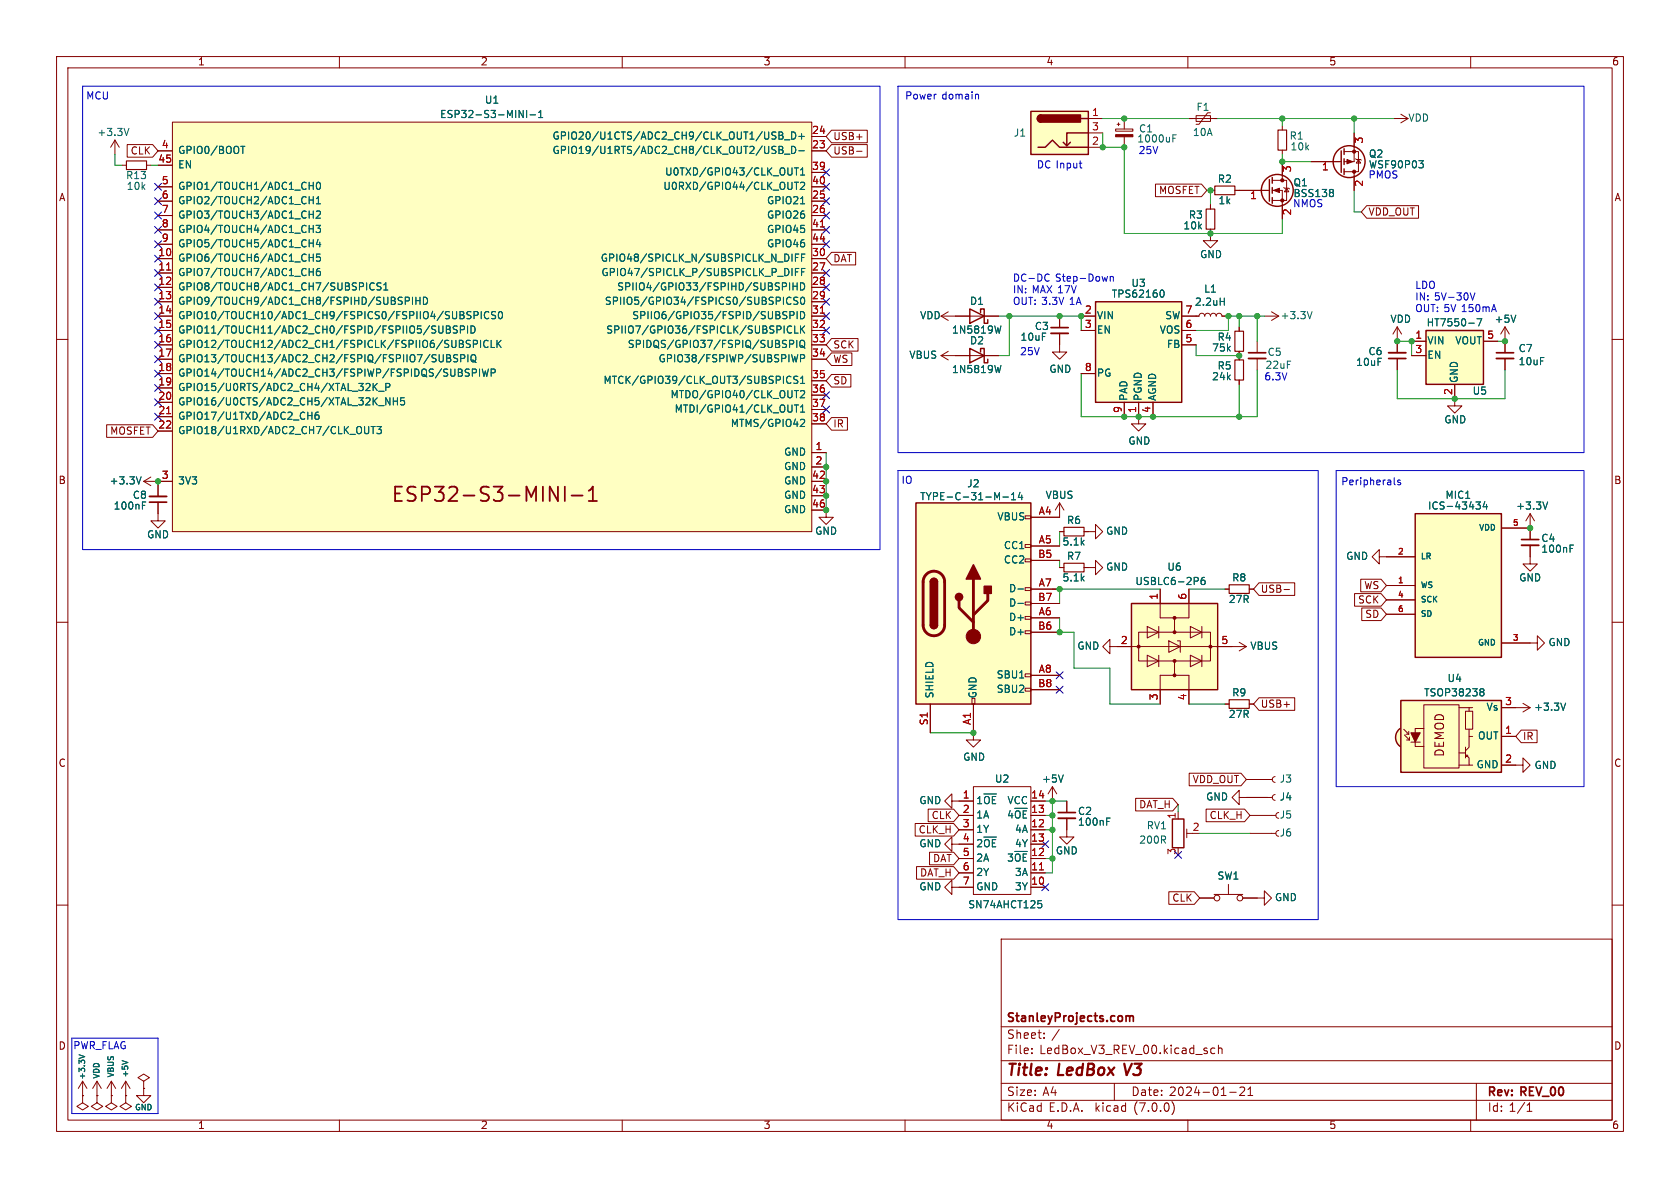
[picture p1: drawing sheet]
<svg xmlns="http://www.w3.org/2000/svg" width="297mm" height="210mm" viewBox="0 0 297 210" stroke-linecap="round" stroke-linejoin="round" font-family="sans-serif">
<g fill="none" stroke="#840000" stroke-width=".18">
<path d="M10 10h277v190h-277zM12 12h273v186h-273zM60 10v2M110 10v2M160 10v2M210 10v2M214 19.9h-.5l-1.5 2.1h-.5M260 10v2M20.3 24.8l-.7 1.2M20.3 24.8v2.5M20.3 24.8l.8 1.2M21.6 29.2h.8"/>
<path d="M22.5 25.6h4.5l.9 1.1-.9 1.1h-4.5zM25.9 29.2h.8M27.9 26.7h2.6M27.9 35.6h2.6M27.9 38.1h2.6M27.9 33h2.6M27.9 29.2h2.6M30.5 21.6h113v72.4h-113zM143.5 26.7h2.5M143.5 24.1h2.5M143.5 35.6h2.5M143.5 38.1h2.5"/>
<path d="M143.5 30.5h2.5M143.5 33h2.5M147 23h6.3v2.2h-6.3l-1-1.1zM147 25.6h6.3v2.2h-6.3l-1-1.1zM151.4 26.7h1M192.4 21h2.5M192.4 26h2.5M192.4 23.5h2.5M197.2 22.8h3.1v.4h-3.1zM197.5 22h.5M197.7 21.7v.5M198.8 21v1.8"/>
<path d="M198.8 24.2v1.8M204.3 32.5h8.1l1 1.2-1 1.1h-8.1zM210.2 21h5.1M211.5 20.4h2.5v1.1h-2.5zM214 33.7h.8M214 36.2v.8M218.3 33.7h5.9M224.2 33.7h.2M224.9 33.7h1.8v5M224.9 31.9h1.8M226.7 31.9h.8v3.5h-2.6M226.7 22.2v.8"/>
<path d="M226.7 26.5v.8M226.7 28.6v3.3M226.9 33.1l.2 .2h.7l.2 .1M227.5 33.3l.3 .6h-.7zM231.8 28.6h5.1M236.9 28.6h.2M237.6 26.8h2.6v3.6h-.8M237.6 30.4h1.8M239.4 23.5v5.1h-1.8M239.4 30.4v3.3M239.6 28.1l.2 .1h.7l.2 .1M240.2 28.2l.3 .6h-.7z"/>
<path d="M241.6 36.4h9.2v2.2h-9.2l-.9-1.1zM246.4 21h2.5M247.6 20.2l1.3 .8M248.9 21l-1.3 .7M10 60h2M27.9 55.9h2.6M27.9 45.7h2.6M27.9 48.3h2.6M27.9 50.8h2.6M27.9 53.3h2.6M27.9 58.4h2.6M27.9 40.6h2.6"/>
<path d="M27.9 43.2h2.6M143.5 55.9h2.5M143.5 45.7h2.5M143.5 48.3h2.5M143.5 50.8h2.5M143.5 53.3h2.5M143.5 58.4h2.5M143.5 40.6h2.5M143.5 43.2h2.5M147 59.8h4.7v2.3h-4.7l-1-1.1zM147 44.6h4.3v2.2h-4.3l-1-1.1zM166.4 55.9h10.1"/>
<path d="M166.4 55.9l1.2 .7M167.6 55.1l-1.2 .8M187.3 58.9v3.3h1.3l-1.3 1.3-1.2-1.3h1.2M187.3 55.9v2M191.1 55.9h2.6M191.1 58.4h2.6M208.9 55.9h3.1l.1-.4 .4-.1 .3 .1 .2 .4 .1-.4 .4-.1 .4 .1 .1 .4 .1-.4 .4-.1 .4 .1 .1 .4 .2-.4 .3-.1 .4 .1 .1 .4h.5M208.9 58.4h2.6M214 40.5v2h-1.3l1.3 1.3 1.3-1.3h-1.3M219.1 57.8v.7M223.5 55.9h2.6M224.8 55.1l1.3 .8"/>
<path d="M226.1 55.9l-1.3 .7M247 57.8v4.6M247 57.8l-.7 1.3M247 57.8l.8 1.3M266.1 57.8l-.8 1.3M266.1 57.8v4.6M266.1 57.8l.7 1.3M285 60h2M18.9 75.1h8.1l.9 1.1-.9 1.1h-8.1zM27.9 61h2.6M27.9 63.5h2.6M27.9 66h2.6"/>
<path d="M27.9 68.6h2.6M27.9 71.1h2.6M27.9 73.7h2.6M27.9 76.2h2.6M143.5 61h2.5M143.5 63.5h2.5M143.5 67.3h2.5M143.5 69.9h2.5M143.5 72.4h2.5M143.5 74.9h2.5M147 73.8h2.8v2.2h-2.8l-1-1.1zM147 62.4h3.6v2.2h-3.6l-1-1.1z"/>
<path d="M147 66.2h3.4v2.2h-3.4l-1-1.1zM166.4 62.9h10.1M166.4 62.9l1.2 .7M167.6 62.1l-1.2 .8M191.1 66h2.6M198.8 71.1v2.6M201.3 71.1v3.8h1.3l-1.3 1.3-1.3-1.3h1.3M203.8 71.1v2.6M208.9 61h2.6M219.1 62.1v1.5M219.1 67.2v.7M222.2 60.3v2.1"/>
<path d="M222.2 63.4v2M247 63.4v2M249.6 60.3h2.5M249.6 62.9h2.5M257.2 67.9v3.9h-1.3l1.3 1.2 1.2-1.2h-1.2M262.3 60.3h2.5M266.1 63.4v2M25.4 85.1h5.1M25.4 85.1l1.3 .8M26.7 84.3l-1.3 .8M27.9 88.8v3.3h1.3l-1.3 1.2-1.2-1.2h1.2M27.9 85.7v2.1"/>
<path d="M143.5 90.2h2.5v1.2h1.3l-1.3 1.3-1.2-1.3h1.2M143.5 80h2.5M143.5 82.6h2.5M143.5 85.1h2.5M143.5 87.6h2.5M181.2 98.8h1v.5h-1zM181.2 96.3h1v.5h-1zM181.2 91.2h1v.5h-1zM182.2 96.5h5.1M182.2 99.1h5.1M187.3 94h.8M187.3 88.9v2.5h-5.1"/>
<path d="M187.3 88.9l-.7 1.3M187.3 88.9l.8 1.3M191.6 94h2.1v-1.3l1.2 1.3-1.2 1.3v-1.3M243.8 98.4v1.3l-1.2-1.3 1.2-1.2v1.2h6.4M265.4 93.3h5.1M270.5 96.4v3.3h1.3l-1.3 1.3-1.3-1.3h1.3M270.5 90.8l-.8 1.3M270.5 90.8v4.6M270.5 90.8l.8 1.3M10 110h2M181.2 119.1h1v.5h-1zM181.2 111.5h1v.5h-1z"/>
<path d="M181.2 109h1v.5h-1zM181.2 106.4h1v.5h-1zM181.2 103.9h1v.5h-1zM182.2 109.2h5.1M182.2 104.1h5.1M182.2 119.4h5.1M182.2 111.8h5.1M182.2 106.7h5.1M187.3 100.3h.8M191.6 100.3h2.1v-1.2l1.2 1.2-1.2 1.3v-1.3M196.2 114.3v-1.3l-1.3 1.3 1.3 1.3v-1.3h24.1M201.3 111.8h12.7v5h-12.7z"/>
<path d="M202.8 110.7l2.1 1.1-2.1 1zM202.8 115.8l2.1 1-2.1 1.1zM204.9 110.7v2.1M204.9 115.8v2.1M205.1 104.1v5.1h2.5M206.6 113.3l2.1 1-2.1 1zM207.6 116.8v2.6h2.6v5.1M207.6 119.4h-2.5v5.1M208.2 113.3h.5v2M210.2 104.1v5.1h-2.6v2.6M210.4 110.7l2.1 1.1-2.1 1zM210.4 115.8l2.1 1-2.1 1.1z"/>
<path d="M212.5 110.7v2.1M212.5 115.8v2.1M216.5 104.1h.8M219.1 113.5l1.2 .8M220.3 114.3l-1.2 .8M220.9 104.1h.7M222.6 103h6.3v2.3h-6.3l-1-1.2zM227 104.2h1M239.5 104.9h4.7l.9 1.1-.9 1.2h-4.7zM240.6 102.4h3.6l.9 1.1-.9 1.1h-3.6zM240.7 107.5h3.5l.9 1.1-.9 1.1h-3.5zM245.1 103.5h5.1"/>
<path d="M245.1 106h5.1M245.1 108.6h5.1M265.4 113.7h6.4v1.2l1.2-1.2-1.2-1.3v1.3M285 110h2M164.5 124.5v5M171.8 123.4h.5v1.1h-.5zM172.1 139.1h10.1v19h-10.1zM172.1 124.5v6.3h1.3l-1.3 1.3-1.3-1.3h1.3M181.2 121.7h1v.5h-1zM182.2 121.9h5.1M186.1 139.1l-.8 1.2M186.1 139.1v2.5"/>
<path d="M186.1 139.1l.7 1.2M210.2 136.7h9.2l.9 1.1-.9 1.1h-9.2zM216.5 124.5h.8M220.3 137.8h4.6M220.9 124.5h.7M222.6 123.3h6.3v2.3h-6.3l-1-1.1zM225.4 137.3l-.3 .1-.2 .4 .2 .3 .3 .2M248.2 128.9l.8 .9M248.3 129.9l.9 .9M248.5 129.8h.5M248.7 130.8h.5M249 129.3v.5"/>
<path d="M249.2 130.3v.5M249.4 131.2h1.7M251.7 124.6h6.2v11.2h-6.2zM251.7 128.8h-1.5v3.2h1.5M257.9 125.1h1.8M257.9 135.3h1.8M257.9 133.1h1.2M259.1 125.7h1.2v3.2h-1.2zM259.1 133.4l.6 .6v1.3h.6M259.1 132.1v1.9M259.5 133.5v.2h-.3M259.7 128.9v1.3"/>
<path d="M260.3 125.1h-.6v.6M260.3 130.2h-.6v1.9l-.6 .6M265.4 135.3h3.8v1.2l1.3-1.2-1.3-1.3v1.3M265.4 125.1h5.1M265.4 130.2h2.6M268.9 129.1h2.8v2.2h-2.8l-.9-1.1zM269.2 124.3l1.3 .8M270.5 125.1l-1.3 .8M10 160h2M161.8 145.6h6.8l.9 1.1-.9 1.1h-6.8zM162 153.2h6.6l.9 1.1-.9 1.1h-6.6zM164.1 143h4.5l.9 1.1-.9 1.2h-4.5z"/>
<path d="M164.3 150.7h4.3l.9 1.1-.9 1.1h-4.3zM168.3 141.6v-1.3l-1.3 1.3 1.3 1.3v-1.3h3.8M168.3 149.2v-1.2l-1.3 1.2 1.3 1.3v-1.3h3.8M168.3 156.8v-1.2l-1.3 1.2 1.3 1.3v-1.3h3.8M169.5 154.3h2.6M169.5 151.8h2.6M169.5 146.7h2.6M169.5 144.1h2.6M182.2 141.6h2.6M182.2 156.8h2.6M182.2 154.3h2.6M182.2 151.8h2.6"/>
<path d="M182.2 146.7h2.6M182.2 149.2h2.6M182.2 144.1h2.6M188.6 144.7v3.3h1.3l-1.3 1.2-1.3-1.2h1.3M188.6 141.6v2M200.8 141.1h6.5l1 1.1-1 1.2h-6.5zM206.6 157.6h4.5l1 1.2-1 1.1h-4.5zM208.3 143.5v1.3M209.8 147.3h1M209.8 146.6v1.5M212.1 158.8h2.5M213.2 143h6.8l1 1.1-1 1.2h-6.8z"/>
<path d="M214.6 158.1h5.1M217.2 156.3v1.8M219.1 141v-1.3l-1.3 1.3 1.3 1.2v-1.2h5.8M219.7 158.8h3.8v-1.3l1.3 1.3-1.3 1.2v-1.2M221 147.3h4.6M221 144.1h4.6M225.4 140.5l-.3 .1-.2 .4 .2 .3 .3 .2M226.1 146.8l-.4 .1-.1 .4 .1 .4 .4 .1M226.1 143.6l-.4 .2-.1 .3 .1 .4 .4 .2M285 160h2M177 166h108v32h-108zM14.6 193.7v1.2l1 .7-1 .6-1-.6 1-.7"/>
<path d="M14.6 193.7h.1M14.6 191.1l-.8 1.3M14.6 191.1v2.6M14.6 191.1l.8 1.3M17.1 193.7v1.2l1.1 .7-1.1 .6-1-.6 1-.7M17.1 193.7h.1M17.1 191.1l-.7 1.3M17.1 191.1v2.6M17.1 191.1l.8 1.3M19.7 193.7v1.2l1 .7-1 .6-1-.6 1-.7M19.7 193.7h.1M19.7 191.1l-.8 1.3"/>
<path d="M19.7 191.1v2.6M19.7 191.1l.7 1.3M22.2 193.7v1.2l1 .7-1 .6-1-.6 1-.7M22.2 193.7h.1M22.2 191.1l-.7 1.3M22.2 191.1v2.6M22.2 191.1l.8 1.3M25.4 191.1l1-.6-1-.6-1 .6 1 .6v1.3M25.4 192.4h.1M25.4 192.4v1.3h1.3l-1.3 1.2-1.3-1.2h1.3M60 198v2M110 198v2"/>
<path d="M160 198v2M177 194.5h108M177 191.5h108M177 187.5h108M177 181.5h108M182.4 186.1v.2M182.4 185.3v.2M184.6 183.4v.2M184.6 182.6v.2M197 191.5v3M207.2 194.8a1.74 1.74 0 0 1 0 2.2M210 198v2"/>
<path d="M214.8 185.3h-.5l-.3 .2v.5l.2 .2h.6M215.4 185.4l.2-.1h.4v1M215.4 184.8v1.5M217.4 193.1h1.1M219.2 192.3l.6-.1 .2 .1v.3l-.9 1.1h.9M220.6 193.7h.9M220.6 192.6l.4-.4v1.5M260 198v2M261 191.5v6.5M270 196.5h.8M270.3 195.2l-.3 .2M270.4 195v1.5"/>
<circle cx="215.1" cy="158.8" r=".51"/>
<circle cx="219.2" cy="158.8" r=".51"/>
</g>
<path d="M185.8 57.9h3M220.7 62.4h3.1M245.5 63.4h3M264.5 62.4h3.1M26.4 88.8h3.1M269 95.4h3M187.1 143.6h3M199.1 179.6h.4l.2 .2M199.7 179.8l.2-.2h.4l.1 1M199.7 179.8v.8" fill="none" stroke="#840000" stroke-width=".3"/>
<g fill="#840000" stroke="#840000" stroke-width=".18">
<path d="M197.2 23.8h3.1v.4h-3.1z"/>
<path d="M225.2 33.7l1-.4v.7z"/>
<path d="M249.4 129.5h1.7l-.9 1.7z"/>
<path d="M238.1 28.2l1 .4-1 .4z"/>
<circle cx="226.7" cy="35.4" r=".28"/>
<circle cx="226.7" cy="31.9" r=".28"/>
<circle cx="172.1" cy="112.5" r="1.27"/>
<circle cx="207.6" cy="109.2" r=".25"/>
<circle cx="207.6" cy="111.8" r=".25"/>
<circle cx="201.3" cy="114.3" r=".25"/>
<circle cx="214" cy="114.3" r=".25"/>
<circle cx="207.6" cy="116.8" r=".25"/>
<circle cx="207.6" cy="119.4" r=".25"/>
<circle cx="239.4" cy="26.8" r=".28"/>
<circle cx="239.4" cy="30.4" r=".28"/>
</g>
<g fill="none" stroke="#006464" stroke-width=".18">
<path d="M91.8 19.5l.7 1.3v-1.3M93.1 19.5v1.3M95.2 19.9l.4-.4v1.3M22.8 22.7l-.4 1.3M42.6 25.9h.7M54.7 32.8h.7M54.7 35.4h.7M54.7 37.9h.7M55.4 32.2v1.3M55.4 34.8v1.2M55.4 37.3v1.3M55.4 39.8v1.3"/>
<path d="M55.9 39.8h.8l-.5 .5 .4 .1v.6l-.2 .1-.5-.1M55.9 37.4l.5-.1 .3 .4-.8 .9h.8M55.9 36h.8M55.9 35.1l.4-.3v1.2M56 32.3l.2-.1a.68 .68 0 0 1 .5 .7 .68 .68 0 0 1-.5 .6l-.2-.1-.1-.4zM93.7 20.3h1M95.2 20.8h.7M137 25.9h.2M137.1 26.7v.3M137.7 23.3h.4l.3 .3-.3 .3 .3 .2v.3l-.2 .2h-.5zM137.7 25.9h.4l.3 .2-.3 .4 .3 .1v.3l-.2 .2h-.5zM137.7 26.5h.4"/>
<path d="M137.7 23.9h.4M138.7 27.3h1M138.7 24.7h1M140 25.9a.64 .64 0 0 1 .7 .6 .64 .64 0 0 1-.7 .6zM140 23.3a.64 .64 0 0 1 .7 .7 .64 .64 0 0 1-.7 .6zM140.4 29.7h.8M140.4 32.2h.8M140.8 29.7v1.2M140.8 32.2v1.3M141.2 26.7h1M141.2 24.1h1M141.5 36h.8"/>
<path d="M141.5 32.3l.5-.1 .3 .4-.8 .9h.8M141.5 30l.4-.3v1.2M141.5 30.9h.8M141.7 23.6v1M207.4 24.4h.4M207.4 23.8h.6M235.6 33.5l.1 .2-.1 .3M235.6 34.1l.1 .2-.1 .4M250.8 28.4h.8l-.4 .5M251.5 29l.1 .1-.1 .5M54.7 45.5h.7M54.7 48.1h.7"/>
<path d="M54.7 40.4h.7M54.7 43h.7M55.4 42.4v1.2M55.4 44.9v1.3M55.4 47.5v1.2M56.2 42.3l-.3 .9h.8M56.5 47.5h-.3a.86 .86 0 0 0 0 1.2l.4-.1 .1-.4-.3-.3h-.2l-.3 .3M56.5 42.8v.8M56.6 44.9h-.6l-.1 .6 .2-.1 .4 .1 .2 .1-.1 .5-.2 .1-.5-.1M66.1 50.1a.6 .6 0 0 0-.8 .4 .6 .6 0 0 0 .6 .8l.2-.2M67.4 50.1l-.5-.1-.3 .2 .2 .3 .5 .3v.3l-.2 .2-.5-.1M67.8 51.3h.8"/>
<path d="M67.8 50.4l.4-.4v1.3M71.7 53.2l.6-.1 .1-.1-.1-.3-.6-.2v1.3M72.9 52.5v1.3M73.5 52.5v1.3M73.5 53.1h.8M74.3 52.5v1.3M74.9 52.5a.64 .64 0 0 1 .7 .7 .64 .64 0 0 1-.7 .6zM78.3 57.6v1l-.2 .3M78.9 57.6h.4l.3 .3-.3 .3 .3 .1v.3l-.2 .3h-.5zM78.9 58.2h.4M80.8 57.7l-.4-.1-.2 .1v.4l.5 .2 .1 .3-.2 .3-.5-.1M81.4 58.3l.6-.1 .1-.2v-.3l-.7-.1v1.3"/>
<path d="M82.7 57.6v1.3M83.3 55.1h-.5l-.3 .2 .2 .3 .5 .3v.3l-.2 .1h-.5M83.3 57.6a.64 .64 0 0 1 .7 .7 .64 .64 0 0 1-.7 .6zM83.8 55.7h.6l.1-.2v-.3l-.7-.1v1.2M85.1 55.1v1.2M86.4 55.2a.6 .6 0 0 0-.8 .4 .6 .6 0 0 0 .6 .7l.2-.1M87.6 55.1h-.5l-.1 .1v.4l.5 .2 .1 .3-.2 .2h-.5M88.2 55.2l.2-.1a.68 .68 0 0 1 .4 .6 .68 .68 0 0 1-.4 .6l-.2-.1-.1-.3zM138.3 50h.5l.2 .2-.1 .4-.6 .1M138.5 52.5v1.3M138.6 57.6v1.3M138.6 55.7l.4 .1 .1 .3-.2 .2h-.3"/>
<path d="M138.6 55.1h.5M139.6 50v1.3M139.7 55.7h.6l.1-.2-.1-.3-.6-.1v1.2M139.8 52.7a.6 .6 0 0 0-.8 .4 .6 .6 0 0 0 .6 .7l.2-.1M140 57.7a.6 .6 0 0 0-.9 .5 .6 .6 0 0 0 .6 .7l.3-.1M140 44.9v1.3M140 47.5v1.2M140.2 50v1.3M140.2 50.6h.7M140.5 57.6v1.3h.6M140.6 45.5h.4M140.6 48.1h.4"/>
<path d="M140.9 50v1.3M140.9 55.1v1.2M141 52.6l-.4-.1-.3 .3 .1 .3 .6 .2v.4l-.2 .1-.5-.1M141.2 44.9h-.6v1.3M141.2 47.5h-.6v1.2M141.5 55.1a.64 .64 0 0 1 .8 .6 .64 .64 0 0 1-.8 .6zM141.5 50a.64 .64 0 0 1 .8 .6 .64 .64 0 0 1-.8 .7zM141.5 57.6v1.3M141.6 52.7l.2-.2a.68 .68 0 0 1 .5 .7 .68 .68 0 0 1-.5 .6l-.2-.1-.1-.4zM141.7 45.5h.4M141.7 48.1h.4M141.7 58.2l.6 .7"/>
<path d="M142.3 57.6l-.8 .7M142.3 44.9h-.6v1.3M142.3 47.5h-.6v1.2M177 57.6l-.3 1.3M205.4 51.3a.68 .68 0 0 1 .4 .6 .68 .68 0 0 1-.4 .6M215.7 53.3h.7M216.4 52.7v1.3M232 55.1l-.5 1.2M259.7 57.1h.9M261.1 56.3h.9l-.6 1.3M268 55.7l-.4 1.3M54.4 73.5h.7"/>
<path d="M55.1 72.9v1.2M56.3 72.9h-.4a.85 .85 0 0 0 0 1.2l.5-.1v-.4l-.2-.3-.4 .1-.1 .2M64.5 75.4v1l.2 .3h.2l.3-.3v-1M65.6 75.4h.7M66 67.8v1.2M66 75.4v1.3M66.1 68.3l.6 .7M66.6 75.4h.8l-.4 .5 .4 .1v.5l-.2 .2-.6-.2M66.7 67.8l-.7 .7M66.9 69.2h1M68.2 68.4h.6l.1-.2v-.3l-.7-.1v1.2M68.9 70.3v1.3l-.7-1.3v1.3"/>
<path d="M69.5 70.3v1.3M69.5 70.9h.8M70.3 70.3v1.3M71.5 70.3h-.6l-.1 .6 .2-.1 .4 .1 .1 .1v.5l-.2 .1-.5-.1M78.4 62.7l-.1 1.1M79 62.7h.4l.2 .2-.2 .4 .2 .1 .1 .3-.2 .3h-.5zM79 63.3h.4M80.9 62.8l-.5-.1-.2 .2 .1 .3 .5 .3v.3l-.1 .2-.5-.1M81.4 63.4l.7-.1 .1-.2-.1-.3-.7-.1v1.3M82.2 65.6l.8 .5-.3 .4-.5-.1M82.5 60.6l.5 .3 .1 .3-.2 .2h-.5M82.7 62.7v1.3"/>
<path d="M83 65.3l-.5-.1-.3 .3M83.1 60.2h-.4l-.2 .1M83.3 62.9l.3-.2a.43 .43 0 0 1 .5 .4v.4a.42 .42 0 0 1-.4 .5 .42 .42 0 0 1-.4-.5zM83.5 65.9l.6-.1 .1-.1v-.3l-.7-.2v1.3M83.5 63.7l.7 .4M83.7 60.8h.6l.1-.2v-.3l-.7-.1v1.2M84.8 65.2v1.3M85 60.2v1.2M85.3 65.2l.3 1.3 .2-.9 .2 .9 .3-1.3M86.3 60.3a.6 .6 0 0 0-.8 .4 .6 .6 0 0 0 .5 .7l.3-.1M86.8 65.9l.6-.1 .2-.1-.1-.3-.7-.2v1.3M86.8 60.2v1.2h.6"/>
<path d="M87.9 60.2v1.2M88 60.7l.6 .7M88.6 60.2l-.7 .7M139.6 60.8h.6l.1-.2v-.3l-.7-.1v1.2M139.8 66.6a.6 .6 0 0 0-.8 .5 .6 .6 0 0 0 .6 .7l.2-.1M140.4 71.6h.8M140.4 69h.8M140.8 69v1.3M140.8 71.6v1.3M140.9 60.2v1.2M141 66.6l-.4-.1-.3 .2 .1 .4 .6 .2v.4l-.2 .1-.5-.1M141 62.7l-.3 1.3-.2-.9-.2 .9"/>
<path d="M141.5 60.3l.2-.1a.43 .43 0 0 1 .6 .4v.4a.42 .42 0 0 1-.5 .4 .42 .42 0 0 1-.4-.4zM141.5 63.4l.6-.1 .2-.2-.1-.3-.7-.1v1.3M141.5 67.8h.8M141.5 69.2l.5-.2 .3 .4-.8 .9h.8M141.5 72.9h.8M141.5 66.9l.4-.4v1.3M141.5 71.9l.4-.3v1.3M141.6 74.2l.4-.1 .3 .4-.8 .9h.8M141.6 61.1l.7 .4M177 64.6l-.3 1.3M24.9 84.3l-.4 1.3M177.3 87.9h1"/>
<path d="M178.8 88.4h.7M178.8 87.4l.4-.3v1.3M180.3 87l-.3 .9h.8M180.6 87.5v.9M260.9 88.7h.8l-.4 .5 .4 .1v.5l-.2 .2h-.4M262.5 88.7l-.3 .9h.8M262.8 89.2v.8M273.6 88.7l-.4 1.3M277.6 96.4h.6M180 104.1h.9M180 106.7h.9M180.3 119.8h.7"/>
<path d="M211.8 102.2v.4M212.9 102.1h-.3a.85 .85 0 0 0 0 1.2l.4-.1 .1-.4-.3-.2h-.3l-.2 .2M188 137l-.5 1.3M261.9 121.8h.3l.1 .2-.2 .3M261.9 122.3h.2M262.1 122.3l.2 .2v.3l-.1 .2h-.3M276.8 124.3l-.4 1.3M172.8 141.2l.4-.4v1.3M172.8 148.5l.5-.1 .3 .4M173.9 140.4h2.3M173.9 148h2.3M174 141.2a.42 .42 0 0 1 .5-.4 .42 .42 0 0 1 .4 .4"/>
<path d="M174 148.8a.42 .42 0 0 1 .5-.4 .42 .42 0 0 1 .4 .4M176 140.8h-.6v1.3M176 148.4h-.6v1.3M178.2 151h.8l-.4 .4M178.6 143.3l-.3 .9M179.5 151.4a.42 .42 0 0 1 .4-.5 .42 .42 0 0 1 .4 .5M179.5 143.8a.42 .42 0 0 1 .4-.5 .42 .42 0 0 1 .4 .5M181.5 151h-.6v1.2M181.5 143.3h-.6v1.3M183.5 159.2h.6M183.6 159.7h.3l.3 .2-.1 .5-.5 .1M195.7 144.6h.6"/>
<path d="M14 186.5l1 .3-1 .3M21.6 187.5l1 .3"/>
</g>
<g fill="#ffffc2" stroke="#ffffc2" stroke-width=".18">
<path d="M252.1 58.4h10.2v9.5h-10.2z"/>
<path d="M182.2 19.7h10.2v7.6h-10.2z"/>
<path d="M30.5 21.6h113v72.4h-113z"/>
<path d="M161.9 88.9h20.3v35.6h-20.3z"/>
<path d="M200 106.7h15.3v15.2h-15.3z"/>
<path d="M247.3 128.9l.2-.1 1.2 1.6-1.2 1.6a1.97 1.97 0 0 1-.2-3.1z"/>
<path d="M247.6 123.8h17.8v12.7h-17.8z"/>
<path d="M250.2 90.8h15.2v25.4h-15.2z"/>
<path d="M193.7 53.3h15.2v17.8h-15.2z"/>
</g>
<g fill="none" stroke="#840000" stroke-width=".25">
<path d="M182.2 19.7h10.2v7.6h-10.2zM183.5 26h1.3l1.3-1.2 1.2 1.2h5.1M184 20.3a.64 .64 0 0 0-.6 .7 .64 .64 0 0 0 .6 .6M189.2 25.1l-.6 .7M191.1 21h1.3M192.4 23.5h-3.8v2.3l-.6-.7M224.4 31.8v3.8M224.9 31.4v1M224.9 33.1v1.1M224.9 34.9v1M237.1 26.7v3.8M237.6 26.3v1"/>
<path d="M237.6 28.1v1M237.6 29.8v1.1M171.4 54.6l2.6 1.3-2.6 1.3zM173.4 55.2v-.6h.6v2.6h.6v-.7M193.7 53.3h15.2v17.8h-15.2zM252.1 58.4h10.2v9.5h-10.2zM171.4 61.6l2.6 1.3-2.6 1.2zM173.4 62.2v-.6h.6v2.5h.6v-.6M161.9 88.9h20.3v35.6h-20.3zM250.2 90.8h15.2v25.4h-15.2zM164.5 110.5a.64 .64 0 0 0 .6 .6 .64 .64 0 0 0 .6-.6M164.5 102.9a.64 .64 0 0 1 .6-.7 .64 .64 0 0 1 .6 .7"/>
<path d="M200 106.7h15.3v15.2h-15.3zM247.5 128.8a1.97 1.97 0 0 0 0 3.2M247.6 123.8h17.8v12.7h-17.8zM207.3 144.8h2v5.1h-2z"/>
<circle cx="225.8" cy="33.7" r="2.82"/>
<circle cx="238.5" cy="28.6" r="2.82"/>
</g>
<g fill="#840000" stroke="#840000" stroke-width=".25">
<path d="M183.6 20.5l.4-.2v1.3a.64 .64 0 0 1-.6-.4 .64 .64 0 0 1 .2-.7z"/>
<path d="M184 20.3h7v1.3h-7z"/>
<path d="M164.5 110.5h1.2a.64 .64 0 0 1-.6 .6 .64 .64 0 0 1-.6-.6z"/>
<path d="M164.5 102.9h1.2v7.6h-1.2z"/>
<path d="M164.7 102.4a.64 .64 0 0 1 .6-.1 .64 .64 0 0 1 .4 .6h-1.2z"/>
<path d="M172.1 99.8l1.3 2.6h-2.6z"/>
<path d="M174 103.6h1.3v1.3h-1.3z"/>
<circle cx="169.5" cy="105.5" r=".63"/>
</g>
<path d="M185.8 58.9h3M220.7 63.4h3.1M245.5 62.4h3M264.5 63.4h3.1M26.4 87.8h3.1M269 96.4h3M187.1 144.7h3" fill="none" stroke="#840000" stroke-width=".33"/>
<path d="M22.4 28.4h3.5v1.6h-3.5zM213.2 37h1.6v3.5h-1.6zM214.8 32.9h3.5v1.5h-3.5zM225.9 23h1.6v3.5h-1.6zM218.3 58.5h1.5v3.6h-1.5zM218.3 63.6h1.5v3.6h-1.5zM188.1 93.2h3.5v1.5h-3.5zM188.1 99.6h3.5v1.5h-3.5zM217.3 103.4h3.6v1.5h-3.6zM217.3 123.7h3.6v1.5h-3.6z" fill="none" stroke="#840000" stroke-width=".2"/>
<path d="M29.5 47.7h.7M145 55.3h.7M145 40.1h.7M29.5 73.1h.7M183.8 153.8h.7" fill="none" stroke="#a90000" stroke-width=".18"/>
<path d="M97.2 86l1.4 2.6v-2.6M99.8 86v2.6M101.1 87.6h1.9M104.1 88.6h1.4M104.1 86.7l.7-.7v2.6" fill="none" stroke="#840000" stroke-width=".32"/>
<path d="M163.8 101.5a1.9 1.9 0 0 1 2-.4 1.9 1.9 0 0 1 1.2 1.8v7.6a1.91 1.91 0 0 1-1.9 1.9 1.91 1.91 0 0 1-1.9-1.9v-7.8l.2-.6zM169.5 106.2v1.2l2.6 2.6M172.1 102.4v10.1M174.6 104.9v1.3l-2.5 2.5" fill="none" stroke="#840000" stroke-width=".51"/>
<g fill="none" stroke="#0000c2" stroke-width=".18">
<path d="M14.6 15.2h141v82h-141zM158.7 15.2h121.3v64.8h-121.3zM172.8 16.7l.2 .1v.7M190.8 28.8h.5M191 29.6l.3 .1M185.2 48.4l.3 .2M185.5 49.6l-.3 .1M196.3 48.9v.8M196.3 49l.2-.1h.3v.8M259.9 51.8l.4 1.2 .4-1.2M158.7 83.2h74.3v79.4h-74.3zM236.2 83.2h43.8v55.9h-43.8z"/>
<path d="M246.5 85.6l.2 .1M247.6 84.9h-.3l-.2 .1v.2l.5 .1v.3h-.5M12.7 183.5h15.2v13.4h-15.2z"/>
</g>
<g fill="none" stroke="#009600" stroke-width=".18">
<path d="M20.3 27.3v1.9h1.3M26.7 29.2h1.2M194.9 23.5v2.5h3.9v15.3h27.9v-2.6M194.9 21h15.3M213.4 33.7h.6v2.5M215.3 21h31.1M226.7 21v1.2M226.7 27.3v1.3h5.1M239.4 33.7v3.8h1.3M239.4 21v2.5M176.5 55.9h14.6v2.5M178.4 55.9v7h-1.9"/>
<path d="M216.5 55.9h7M217.2 55.9v2.5h-5.7M219.1 55.9v1.9M222.2 55.9v4.4M211.5 61v1.9h7.6M219.1 67.9v5.8M222.2 65.4v8.3h-31.1v-7.7M247 60.3h2.6v2.6M247 65.4v5.1h19.1v-5.1M264.8 60.3h1.3M27.9 85.1v.6M146 80v10.2"/>
<path d="M187.3 94v2.5M187.3 99.1v1.2M186.1 104.1h19M187.3 109.2v2.6h2.6v6.3h6.3v6.4h8.9M187.3 104.1v2.6M210.2 104.1h6.3M164.5 129.5h7.6M210.2 124.5h6.3M184.8 141.6h3.8M184.8 146.7h1.3M184.8 144.1h1.3M184.8 151.8h1.3"/>
<path d="M186.1 141.6v12.7h-1.3M208.3 142.2v1.3M212.1 147.3h8.9"/>
</g>
<g fill="none" stroke="#000084" stroke-width=".18">
<path d="M27.3 37.5l1.2 1.2M27.3 32.4l1.2 1.2M27.3 35l1.2 1.2M28.5 37.5l-1.2 1.2M28.5 32.4l-1.2 1.2M28.5 35l-1.2 1.2M145.4 35l1.3 1.2M145.4 32.4l1.3 1.2M145.4 37.5l1.3 1.2M145.4 29.9l1.3 1.2M146.7 35l-1.3 1.2M146.7 32.4l-1.3 1.2"/>
<path d="M146.7 37.5l-1.3 1.2M146.7 29.9l-1.3 1.2M27.3 45.1l1.2 1.2M27.3 52.7l1.2 1.2M27.3 47.7l1.2 1.2M27.3 50.2l1.2 1.2M27.3 55.3l1.2 1.2M27.3 57.8l1.2 1.2M27.3 40l1.2 1.2M27.3 42.6l1.2 1.2M28.5 45.1l-1.2 1.2M28.5 52.7l-1.2 1.2"/>
<path d="M28.5 47.7l-1.2 1.2M28.5 50.2l-1.2 1.2M28.5 55.3l-1.2 1.2M28.5 57.8l-1.2 1.2M28.5 40l-1.2 1.2M28.5 42.6l-1.2 1.2M145.4 47.7l1.3 1.2M145.4 40l1.3 1.2M145.4 52.7l1.3 1.2M145.4 42.6l1.3 1.2M145.4 50.2l1.3 1.2M145.4 57.8l1.3 1.2"/>
<path d="M145.4 55.3l1.3 1.2M146.7 47.7l-1.3 1.2M146.7 40l-1.3 1.2M146.7 52.7l-1.3 1.2M146.7 42.6l-1.3 1.2M146.7 50.2l-1.3 1.2M146.7 57.8l-1.3 1.2M146.7 55.3l-1.3 1.2M27.3 65.4l1.2 1.2M27.3 62.9l1.2 1.2M27.3 60.4l1.2 1.2M27.3 70.5l1.2 1.2"/>
<path d="M27.3 73.1l1.2 1.2M27.3 68l1.2 1.2M28.5 65.4l-1.2 1.2M28.5 62.9l-1.2 1.2M28.5 60.4l-1.2 1.2M28.5 70.5l-1.2 1.2M28.5 73.1l-1.2 1.2M28.5 68l-1.2 1.2M145.4 71.8l1.3 1.2M145.4 69.2l1.3 1.3M146.7 71.8l-1.3 1.2M146.7 69.2l-1.3 1.3"/>
<path d="M186.7 118.8l1.2 1.2M187.9 118.8l-1.2 1.2M186.7 121.3l1.2 1.2M187.9 121.3l-1.2 1.2M184.2 148.6l1.2 1.2M184.2 156.2l1.2 1.3M185.4 148.6l-1.2 1.2M185.4 156.2l-1.2 1.3M207.7 150.5l1.2 1.2M208.9 150.5l-1.2 1.2"/>
</g>
<g fill="#009600" stroke="#009600" stroke-width=".18">
<circle cx="201.3" cy="73.7" r=".46"/>
<circle cx="198.8" cy="73.7" r=".46"/>
<circle cx="219.1" cy="73.7" r=".46"/>
<circle cx="203.8" cy="73.7" r=".46"/>
<circle cx="187.3" cy="111.8" r=".46"/>
<circle cx="178.4" cy="55.9" r=".46"/>
<circle cx="172.1" cy="129.5" r=".46"/>
<circle cx="187.3" cy="104.1" r=".46"/>
<circle cx="146" cy="82.6" r=".46"/>
<circle cx="146" cy="90.2" r=".46"/>
<circle cx="146" cy="87.6" r=".46"/>
<circle cx="146" cy="85.1" r=".46"/>
<circle cx="187.3" cy="55.9" r=".46"/>
<circle cx="191.1" cy="55.9" r=".46"/>
<circle cx="27.9" cy="85.1" r=".46"/>
<circle cx="214" cy="33.7" r=".46"/>
<circle cx="239.4" cy="21" r=".46"/>
<circle cx="226.7" cy="21" r=".46"/>
<circle cx="226.7" cy="28.6" r=".46"/>
<circle cx="222.2" cy="55.9" r=".46"/>
<circle cx="219.1" cy="55.9" r=".46"/>
<circle cx="214" cy="41.3" r=".46"/>
<circle cx="217.2" cy="55.9" r=".46"/>
<circle cx="247" cy="60.3" r=".46"/>
<circle cx="219.1" cy="62.9" r=".46"/>
<circle cx="249.6" cy="60.3" r=".46"/>
<circle cx="266.1" cy="60.3" r=".46"/>
<circle cx="270.5" cy="93.3" r=".46"/>
<circle cx="257.2" cy="70.5" r=".46"/>
<circle cx="186.1" cy="141.6" r=".46"/>
<circle cx="186.1" cy="144.1" r=".46"/>
<circle cx="186.1" cy="146.7" r=".46"/>
<circle cx="194.9" cy="26" r=".46"/>
<circle cx="198.8" cy="21" r=".46"/>
<circle cx="198.8" cy="26" r=".46"/>
<circle cx="186.1" cy="151.8" r=".46"/>
</g>
<text font-size="3.5" fill="#840000" x="69.1" y="89.3">ESP32-S3-MINI-1</text>
<g font-size="2.8" fill="#840000">
<text x="178" y="190.8">Title:</text>
<text x="187.1" y="190.8">LedBox V3</text>
</g>
<g font-size="2.1" fill="#840000">
<text x="255.6" y="133.9" transform="rotate(-90 255.6 133.9)">DEMOD</text>
<text x="178" y="183.9">Sheet:</text>
<text x="178" y="181.1">StanleyProjects.com</text>
<text x="185.9" y="183.9">/</text>
<text x="178" y="186.6">File:</text>
<text x="183.8" y="186.6">LedBox_V3_REV_00.kicad_sch</text>
<text x="178" y="196.8">KiCad</text>
<text x="178" y="194">Size:</text>
<text x="184.3" y="194">A4</text>
<text x="185.4" y="196.8">E.D.A.</text>
<text x="193.7" y="196.8">kicad</text>
<text x="200" y="194">Date:</text>
<text x="200.6" y="196.8">(7.0.0)</text>
<text x="206.7" y="194">2024-01-21</text>
<text x="263" y="194.2">Rev:</text>
<text x="263" y="196.8">Id: 1/1</text>
<text x="269" y="194.2">REV_00</text>
</g>
<g font-size="1.8" fill="#840000">
<text x="35" y="11.8">1</text>
<text x="85" y="11.8">2</text>
<text x="135" y="11.8">3</text>
<text x="185" y="11.8">4</text>
<text x="235" y="11.8">5</text>
<text x="285" y="11.8">6</text>
<text x="23" y="27.6">CLK</text>
<text x="147.3" y="25">USB+</text>
<text x="147.3" y="27.6">USB-</text>
<text x="10.4" y="35.8">A</text>
<text x="204.8" y="34.6">MOSFET</text>
<text x="285.4" y="35.8">A</text>
<text x="241.9" y="38.4">VDD_OUT</text>
<text x="147.3" y="46.6">DAT</text>
<text x="147.3" y="61.9">SCK</text>
<text x="147.3" y="64.4">WS</text>
<text x="147.3" y="68.2">SD</text>
<text x="19.3" y="77.1">MOSFET</text>
<text x="147.3" y="75.8">IR</text>
<text x="10.3" y="85.8">B</text>
<text x="285.3" y="85.8">B</text>
<text x="222.9" y="105.1">USB-</text>
<text x="240" y="107">SCK</text>
<text x="241.1" y="104.4">WS</text>
<text x="241.2" y="109.5">SD</text>
<text x="222.9" y="125.4">USB+</text>
<text x="269.2" y="131.1">IR</text>
<text x="10.3" y="135.8">C</text>
<text x="285.3" y="135.8">C</text>
<text x="201.3" y="143.2">DAT_H</text>
<text x="210.7" y="138.7">VDD_OUT</text>
<text x="162.3" y="147.6">CLK_H</text>
<text x="164.6" y="145.1">CLK</text>
<text x="213.7" y="145.1">CLK_H</text>
<text x="162.5" y="155.2">DAT_H</text>
<text x="164.8" y="152.7">DAT</text>
<text x="207.1" y="159.7">CLK</text>
<text x="10.3" y="185.8">D</text>
<text x="285.3" y="185.8">D</text>
<text x="35" y="199.8">1</text>
<text x="85" y="199.8">2</text>
<text x="135" y="199.8">3</text>
<text x="185" y="199.8">4</text>
<text x="235" y="199.8">5</text>
<text x="285" y="199.8">6</text>
</g>
<g font-size="1.8" fill="#0000c2">
<text x="15.2" y="17.8">MCU</text>
<text x="160" y="17.8">Power</text>
<text x="166.5" y="17.8">domain</text>
<text x="183.2" y="30">DC Input</text>
<text x="201.3" y="27.4">25V</text>
<text x="241.9" y="31.8">PMOS</text>
<text x="228.6" y="36.8">NMOS</text>
<text x="179.1" y="50">DC-DC</text>
<text x="179.1" y="52">IN: MAX 17V</text>
<text x="186.6" y="50">Step-Down</text>
<text x="250.2" y="51.3">LDO</text>
<text x="250.2" y="53.3">IN: 5V-30V</text>
<text x="179.1" y="54.1">OUT: 3.3V</text>
<text x="189.2" y="54.1">1A</text>
<text x="250.2" y="55.4">OUT: 5V 150mA</text>
<text x="180.3" y="63">25V</text>
<text x="223.5" y="67.4">6.3V</text>
<text x="159.4" y="85.7">IO</text>
<text x="237.1" y="86">Peripherals</text>
<text x="13" y="185.7">PWR_FLAG</text>
</g>
<g font-size="1.8" fill="#006464">
<text x="77.7" y="21.1">ESP32-S3-MINI-1</text>
<text x="85.7" y="18.6">U1</text>
<text x="201.3" y="23.7">C1</text>
<text x="211.5" y="19.9">F1</text>
<text x="248.9" y="21.8">VDD</text>
<text x="17.2" y="24.3">+3.3V</text>
<text x="31.5" y="27.5">GPIO0/BOOT</text>
<text x="97.6" y="27.5">GPIO19/U1RTS/ADC2_CH8/CLK_OUT2/USB_D-</text>
<text x="97.6" y="25">GPIO20/U1CTS/ADC2_CH9/CLK_OUT1/USB_D+</text>
<text x="179.2" y="24.4">J1</text>
<text x="201" y="25.5">1000uF</text>
<text x="210.8" y="24.3">10A</text>
<text x="227.9" y="25">R1</text>
<text x="228.1" y="26.9">10k</text>
<text x="241.9" y="28.1">Q2</text>
<text x="22.2" y="31.9">R13</text>
<text x="22.3" y="33.8">10k</text>
<text x="31.5" y="30">EN</text>
<text x="31.5" y="33.8">GPIO1/TOUCH1/ADC1_CH0</text>
<text x="117.1" y="33.8">U0RXD/GPIO44/CLK_OUT2</text>
<text x="117.5" y="31.3">U0TXD/GPIO43/CLK_OUT1</text>
<text x="215.2" y="32.6">R2</text>
<text x="228.6" y="33.2">Q1</text>
<text x="228.6" y="35.1">BSS138</text>
<text x="241.9" y="30">WSF90P03</text>
<text x="31.5" y="36.4">GPIO2/TOUCH2/ADC1_CH1</text>
<text x="31.5" y="38.9">GPIO3/TOUCH3/ADC1_CH2</text>
<text x="31.5" y="41.5">GPIO4/TOUCH4/ADC1_CH3</text>
<text x="135.5" y="36.4">GPIO21</text>
<text x="135.5" y="38.9">GPIO26</text>
<text x="135.5" y="41.5">GPIO45</text>
<text x="209.1" y="40.8">10k</text>
<text x="210.1" y="38.9">R3</text>
<text x="215.4" y="36.4">1k</text>
<text x="31.5" y="46.5">GPIO6/TOUCH6/ADC1_CH5</text>
<text x="31.5" y="44">GPIO5/TOUCH5/ADC1_CH4</text>
<text x="106.1" y="46.5">GPIO48/SPICLK_N/SUBSPICLK_N_DIFF</text>
<text x="135.5" y="44">GPIO46</text>
<text x="212.1" y="45.9">GND</text>
<text x="31.5" y="49.1">GPIO7/TOUCH7/ADC1_CH6</text>
<text x="31.5" y="51.6">GPIO8/TOUCH8/ADC1_CH7/SUBSPICS1</text>
<text x="106.2" y="49.1">GPIO47/SPICLK_P/SUBSPICLK_P_DIFF</text>
<text x="109" y="51.6">SPIIO4/GPIO33/FSPIHD/SUBSPIHD</text>
<text x="196.5" y="52.9">TPS62160</text>
<text x="200" y="51">U3</text>
<text x="212.8" y="52">L1</text>
<text x="31.5" y="54.2">GPIO9/TOUCH9/ADC1_CH8/FSPIHD/SUBSPIHD</text>
<text x="31.5" y="56.7">GPIO10/TOUCH10/ADC1_CH9/FSPICS0/FSPIIO4/SUBSPICS0</text>
<text x="31.5" y="59.2">GPIO11/TOUCH11/ADC2_CH0/FSPID/FSPIIO5/SUBSPID</text>
<text x="106.8" y="54.2">SPIIO5/GPIO34/FSPICS0/SUBSPICS0</text>
<text x="107" y="59.2">SPIIO7/GPIO36/FSPICLK/SUBSPICLK</text>
<text x="111.6" y="56.7">SPIIO6/GPIO35/FSPID/SUBSPID</text>
<text x="162.6" y="56.7">VDD</text>
<text x="168.2" y="59.2">1N5819W</text>
<text x="171.4" y="54.2">D1</text>
<text x="182.9" y="58.6">C3</text>
<text x="193.9" y="56.7">VIN</text>
<text x="193.9" y="59.2">EN</text>
<text x="204.9" y="59.2">VOS</text>
<text x="205.9" y="56.7">SW</text>
<text x="211.2" y="54.3">2.2uH</text>
<text x="226.3" y="56.7">+3.3V</text>
<text x="245.8" y="57.3">VDD</text>
<text x="252.2" y="58">HT7550-7</text>
<text x="264.2" y="57.3">+5V</text>
<text x="31.5" y="61.8">GPIO12/TOUCH12/ADC2_CH1/FSPICLK/FSPIIO6/SUBSPICLK</text>
<text x="31.5" y="64.3">GPIO13/TOUCH13/ADC2_CH2/FSPIQ/FSPIIO7/SUBSPIQ</text>
<text x="110.9" y="61.8">SPIDQS/GPIO37/FSPIQ/SUBSPIQ</text>
<text x="116.3" y="64.3">GPIO38/FSPIWP/SUBSPIWP</text>
<text x="160.7" y="63.7">VBUS</text>
<text x="171.4" y="61.2">D2</text>
<text x="180.3" y="60.5">10uF</text>
<text x="206.2" y="61.8">FB</text>
<text x="214.2" y="62.4">75k</text>
<text x="215.2" y="60.5">R4</text>
<text x="215.2" y="65.6">R5</text>
<text x="223.7" y="65.5">22uF</text>
<text x="224" y="63.2">C5</text>
<text x="239.7" y="65">10uF</text>
<text x="241.9" y="63.1">C6</text>
<text x="252.3" y="61.2">VIN</text>
<text x="252.3" y="63.7">EN</text>
<text x="257.2" y="61.2">VOUT</text>
<text x="268.4" y="62.5">C7</text>
<text x="268.4" y="64.8">10uF</text>
<text x="31.5" y="66.9">GPIO14/TOUCH14/ADC2_CH3/FSPIWP/FSPIDQS/SUBSPIWP</text>
<text x="31.5" y="69.4">GPIO15/U0RTS/ADC2_CH4/XTAL_32K_P</text>
<text x="31.5" y="71.9">GPIO16/U0CTS/ADC2_CH5/XTAL_32K_NH5</text>
<text x="106.6" y="68.1">MTCK/GPIO39/CLK_OUT3/SUBSPICS1</text>
<text x="118.4" y="70.7">MTDO/GPIO40/CLK_OUT2</text>
<text x="168.2" y="66.2">1N5819W</text>
<text x="185.5" y="66.2">GND</text>
<text x="193.9" y="66.9">PG</text>
<text x="199.6" y="70.9" transform="rotate(-90 199.6 70.9)">PAD</text>
<text x="202.1" y="70.9" transform="rotate(-90 202.1 70.9)">PGND</text>
<text x="204.7" y="70.9" transform="rotate(-90 204.7 70.9)">AGND</text>
<text x="214.2" y="67.5">24k</text>
<text x="258" y="67.7" transform="rotate(-90 258 67.7)">GND</text>
<text x="260.3" y="70">U5</text>
<text x="31.5" y="74.5">GPIO17/U1TXD/ADC2_CH6</text>
<text x="31.5" y="77">GPIO18/U1RXD/ADC2_CH7/CLK_OUT3</text>
<text x="119.1" y="73.2">MTDI/GPIO41/CLK_OUT1</text>
<text x="129.1" y="75.8">MTMS/GPIO42</text>
<text x="255.3" y="75.1">GND</text>
<text x="138.5" y="80.8">GND</text>
<text x="138.5" y="83.4">GND</text>
<text x="199.4" y="78.9">GND</text>
<text x="19.3" y="85.9">+3.3V</text>
<text x="23.4" y="88.5">C8</text>
<text x="31.5" y="85.9">3V3</text>
<text x="138.5" y="85.9">GND</text>
<text x="138.5" y="88.5">GND</text>
<text x="162.6" y="88.7">TYPE-C-31-M-14</text>
<text x="170.9" y="86.4">J2</text>
<text x="184.8" y="88.5">VBUS</text>
<text x="255.5" y="88.5">MIC1</text>
<text x="20" y="90.4">100nF</text>
<text x="25.9" y="95.4">GND</text>
<text x="138.5" y="91">GND</text>
<text x="144.1" y="94.8">GND</text>
<text x="176.2" y="92.3">VBUS</text>
<text x="188.6" y="92.9">R6</text>
<text x="195.5" y="94.8">GND</text>
<text x="252.4" y="90.4">ICS-43434</text>
<text x="268" y="90.4">+3.3V</text>
<text x="177.4" y="97.3">CC1</text>
<text x="177.4" y="99.9">CC2</text>
<text x="187.8" y="96.7">5.1k</text>
<text x="188.6" y="99.3">R7</text>
<text x="195.5" y="101.2">GND</text>
<text x="206.3" y="101.2">U6</text>
<text x="237.9" y="99.3">GND</text>
<text x="272.4" y="96.1">C4</text>
<text x="272.4" y="98">100nF</text>
<text x="178.3" y="105">D-</text>
<text x="178.3" y="107.5">D-</text>
<text x="187.8" y="103.1">5.1k</text>
<text x="200.7" y="103.7">USBLC6-2P6</text>
<text x="217.2" y="106.9">27R</text>
<text x="217.8" y="103.1">R8</text>
<text x="268.5" y="103.1">GND</text>
<text x="178.3" y="110">D+</text>
<text x="178.3" y="112.6">D+</text>
<text x="190.4" y="115.1">GND</text>
<text x="221" y="115.1">VBUS</text>
<text x="273.7" y="114.5">GND</text>
<text x="165.3" y="123.4" transform="rotate(-90 165.3 123.4)">SHIELD</text>
<text x="172.9" y="123.4" transform="rotate(-90 172.9 123.4)">GND</text>
<text x="176.1" y="120.2">SBU1</text>
<text x="176.1" y="122.7">SBU2</text>
<text x="217.8" y="123.4">R9</text>
<text x="251.7" y="123.4">TSOP38238</text>
<text x="255.8" y="120.8">U4</text>
<text x="262.7" y="125.9">Vs</text>
<text x="271.2" y="125.9">+3.3V</text>
<text x="217.2" y="127.2">27R</text>
<text x="261.2" y="131">OUT</text>
<text x="170.2" y="134.8">GND</text>
<text x="260.9" y="136.1">GND</text>
<text x="271.2" y="136.2">GND</text>
<text x="162.5" y="142.4">GND</text>
<text x="172.6" y="143">1~{OE}</text>
<text x="175.8" y="138.6">U2</text>
<text x="178" y="142.4">VCC</text>
<text x="184.2" y="138.6">+5V</text>
<text x="213.2" y="141.8">GND</text>
<text x="226.2" y="138.6">J3</text>
<text x="226.2" y="141.8">J4</text>
<text x="172.6" y="145">1A</text>
<text x="172.6" y="147.5">1Y</text>
<text x="177.9" y="145.6">4~{OE}</text>
<text x="179.3" y="147.5">4A</text>
<text x="190.5" y="144.3">C2</text>
<text x="190.5" y="146.2">100nF</text>
<text x="201.3" y="149.4">200R</text>
<text x="202.7" y="146.9">RV1</text>
<text x="226.2" y="148.1">J6</text>
<text x="226.2" y="145">J5</text>
<text x="162.5" y="150.1">GND</text>
<text x="172.6" y="150.7">2~{OE}</text>
<text x="172.6" y="152.6">2A</text>
<text x="172.6" y="155.1">2Y</text>
<text x="177.9" y="153.2">3~{OE}</text>
<text x="179.3" y="155.1">3A</text>
<text x="179.3" y="150.1">4Y</text>
<text x="186.6" y="151.3">GND</text>
<text x="215.2" y="155.8">SW1</text>
<text x="162.5" y="157.7">GND</text>
<text x="171.1" y="160.8">SN74AHCT125</text>
<text x="172.6" y="157.7">GND</text>
<text x="179.3" y="157.7">3Y</text>
<text x="225.3" y="159.6">GND</text>
</g>
<g font-size="1.8" fill="#a90000">
<text x="143.5" y="23.9">24</text>
<text x="193" y="20.7">1</text>
<text x="193" y="23.2">3</text>
<text x="27.9" y="29">45</text>
<text x="28.5" y="26.4">4</text>
<text x="143.5" y="26.4">23</text>
<text x="193" y="25.8">2</text>
<text x="241.3" y="25.4" transform="rotate(-90 241.3 25.4)">3</text>
<text x="28.5" y="32.8">5</text>
<text x="28.5" y="35.3">6</text>
<text x="143.5" y="35.3">25</text>
<text x="143.5" y="30.2">39</text>
<text x="143.5" y="32.8">40</text>
<text x="220.9" y="35.6">1</text>
<text x="228.6" y="30.5" transform="rotate(-90 228.6 30.5)">3</text>
<text x="233.6" y="30.5">1</text>
<text x="241.3" y="33.1" transform="rotate(-90 241.3 33.1)">2</text>
<text x="28.5" y="37.8">7</text>
<text x="28.5" y="40.4">8</text>
<text x="143.5" y="37.8">26</text>
<text x="143.5" y="40.4">41</text>
<text x="228.6" y="38.1" transform="rotate(-90 228.6 38.1)">2</text>
<text x="27.9" y="45.5">10</text>
<text x="28.5" y="42.9">9</text>
<text x="143.5" y="45.5">30</text>
<text x="143.5" y="42.9">44</text>
<text x="27.9" y="48">11</text>
<text x="27.9" y="50.5">12</text>
<text x="27.9" y="53.1">13</text>
<text x="143.5" y="48">27</text>
<text x="143.5" y="50.5">28</text>
<text x="143.5" y="53.1">29</text>
<text x="27.9" y="55.6">14</text>
<text x="27.9" y="58.2">15</text>
<text x="143.5" y="55.6">31</text>
<text x="143.5" y="58.2">32</text>
<text x="191.7" y="55.6">2</text>
<text x="191.7" y="58.2">3</text>
<text x="209.5" y="58.2">6</text>
<text x="209.5" y="55.6">7</text>
<text x="27.9" y="60.7">16</text>
<text x="27.9" y="63.2">17</text>
<text x="27.9" y="65.8">18</text>
<text x="143.5" y="60.7">33</text>
<text x="143.5" y="63.2">34</text>
<text x="191.7" y="65.8">8</text>
<text x="209.5" y="60.7">5</text>
<text x="250.2" y="60.1">1</text>
<text x="250.2" y="62.6">3</text>
<text x="262.9" y="60.1">5</text>
<text x="27.9" y="68.3">19</text>
<text x="27.9" y="70.9">20</text>
<text x="143.5" y="67.1">35</text>
<text x="143.5" y="69.6">36</text>
<text x="256.9" y="69.9" transform="rotate(-90 256.9 69.9)">2</text>
<text x="27.9" y="73.4">21</text>
<text x="27.9" y="75.9">22</text>
<text x="143.5" y="72.1">37</text>
<text x="143.5" y="74.7">38</text>
<text x="198.5" y="73.1" transform="rotate(-90 198.5 73.1)">9</text>
<text x="201" y="73.1" transform="rotate(-90 201 73.1)">1</text>
<text x="203.6" y="73.1" transform="rotate(-90 203.6 73.1)">4</text>
<text x="144.1" y="79.8">1</text>
<text x="144.1" y="82.3">2</text>
<text x="28.5" y="84.8">3</text>
<text x="143.5" y="84.8">42</text>
<text x="143.5" y="87.4">43</text>
<text x="143.5" y="89.9">46</text>
<text x="183.6" y="91.2">A4</text>
<text x="183.5" y="98.8">B5</text>
<text x="183.6" y="96.3">A5</text>
<text x="183.5" y="106.4">B7</text>
<text x="183.6" y="103.9">A7</text>
<text x="204.9" y="106.1" transform="rotate(-90 204.9 106.1)">1</text>
<text x="209.9" y="106.1" transform="rotate(-90 209.9 106.1)">6</text>
<text x="183.5" y="111.5">B6</text>
<text x="183.6" y="109">A6</text>
<text x="183.6" y="119.1">A8</text>
<text x="198.1" y="114">2</text>
<text x="215.9" y="114">5</text>
<text x="183.5" y="121.7">B8</text>
<text x="204.9" y="123.9" transform="rotate(-90 204.9 123.9)">3</text>
<text x="209.9" y="123.9" transform="rotate(-90 209.9 123.9)">4</text>
<text x="266" y="124.8">3</text>
<text x="164.2" y="128.3" transform="rotate(-90 164.2 128.3)">S1</text>
<text x="171.8" y="128.2" transform="rotate(-90 171.8 128.2)">A1</text>
<text x="266" y="129.9">1</text>
<text x="266" y="135">2</text>
<text x="170.1" y="141.4">1</text>
<text x="170.1" y="143.9">2</text>
<text x="182.2" y="143.9">13</text>
<text x="182.2" y="141.4">14</text>
<text x="170.1" y="146.4">3</text>
<text x="170.1" y="149">4</text>
<text x="182.2" y="146.4">12</text>
<text x="182.2" y="149">13</text>
<text x="208" y="144.8" transform="rotate(-90 208 144.8)">1</text>
<text x="210.8" y="147.1">2</text>
<text x="170.1" y="151.5">5</text>
<text x="170.1" y="154.1">6</text>
<text x="182.2" y="154.1">11</text>
<text x="182.2" y="151.5">12</text>
<text x="208" y="151.2" transform="rotate(-90 208 151.2)">3</text>
<text x="170.1" y="156.6">7</text>
<text x="182.2" y="156.6">10</text>
</g>
<g font-size="1.4" fill="#006464">
<text x="261.3" y="94">VDD</text>
<text x="251.2" y="99.1">LR</text>
<text x="251.2" y="104.2">WS</text>
<text x="251.2" y="106.7">SCK</text>
<text x="251.2" y="109.3">SD</text>
<text x="261.1" y="114.4">GND</text>
<text x="15.3" y="190.9" transform="rotate(-90 15.3 190.9)">+3.3V</text>
<text x="17.8" y="190.7" transform="rotate(-90 17.8 190.7)">VDD</text>
<text x="20.4" y="190.5" transform="rotate(-90 20.4 190.5)">VBUS</text>
<text x="22.9" y="190.5" transform="rotate(-90 22.9 190.5)">+5V</text>
<text x="23.8" y="196.5">GND</text>
</g>
<g font-size="1.4" fill="#a90000">
<text x="267.4" y="93.1">5</text>
<text x="247.1" y="98.2">2</text>
<text x="247.1" y="103.3">1</text>
<text x="247.1" y="105.8">4</text>
<text x="247.1" y="108.3">6</text>
<text x="267.4" y="113.4">3</text>
</g>
</svg>
